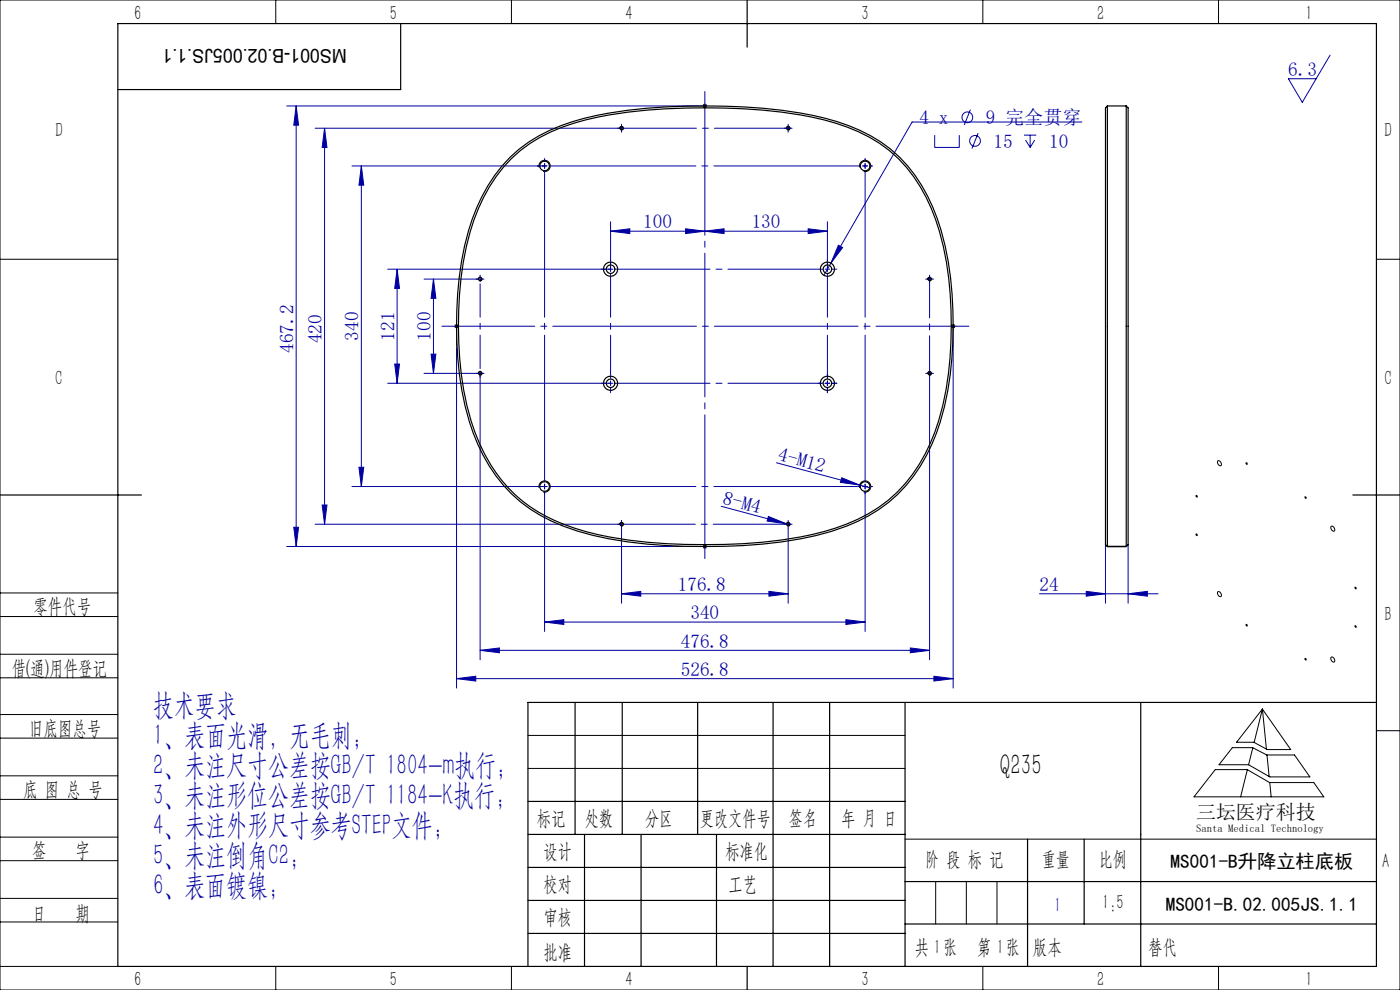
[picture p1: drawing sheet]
<svg xmlns="http://www.w3.org/2000/svg" width="297mm" height="210mm" viewBox="0 0 297 210" stroke-linecap="round" stroke-linejoin="round" font-family="sans-serif">
<g fill="none" stroke="#0000a0" stroke-width=".21">
<path d="M282.2 11.7l-5.9 10-3-5h5.9M60.8 22.5h88.7M62.8 22.5v93.4M62.8 22.5l.5 4.1h-1zM66.9 27.2h65.5M68.9 27.2v84M68.9 27.2l.5 4.1h-1.1zM74.7 35.2h41.3M76.7 35.2v68M76.7 35.2l.5 4.1h-1.1zM115.5 34.7v1M131.9 26.7v1"/>
<path d="M166.7 27.2h1M167.2 26.7v1M183 35.2h1M183.5 34.7v1M198.3 28.7v2.6h5.2v-2.6M205.9 23.3l-1.3 3.2M207.5 28.3l-1.3 3.2M217.2 28.7h2.6M217.6 29.7l.9 1.6M218.5 28.7v2.6M219.5 29.7l-1 1.6M229.5 25.9h-36l-17.2 29.9"/>
<path d="M82.2 57.1h47.8M84.2 57.1v24.2M84.2 57.1l.6 4.1h-1.1zM90 59.2h11.9M92 59.2l.5 4.1h-1zM92 59.2v20M129.5 49l4.1-.5v1zM129.5 49h46M129.5 47v10.6M145.4 48.5l4.1 .5-4.1 .5zM149.5 49l4.1-.5v1zM171.4 48.5l4.1 .5-4.1 .5z"/>
<path d="M175.5 47v10.1M176.3 55.8l-1.5 2.6M177.9 52l.9 .5-2.5 3.3zM196.7 59.2h1M197.2 58.7v1M83.7 77.2h1.1l-.6 4.1zM91.5 75.1h1l-.5 4.1zM96.9 69.2v76.8M101.9 78.7v61.3M102.4 79.2h-12.4M196.7 79.2h1M197.2 78.7v1"/>
<path d="M202.2 69.2v76.8M76.1 99.1h1.1l-.5 4.1zM82.2 81.3h47.3M164.7 98.2l20 5.3M175 81.3h1M175.5 80.8v1M197.2 80v60M60.8 115.9h88.7M62.3 111.8h1l-.5 4.1zM66.9 111.2h65.5M68.3 107.1h1.1l-.5 4.1zM74.7 103.2h41.3"/>
<path d="M115.5 102.7v1M115.5 104.7v29.3M131.9 110.7v1M131.9 112v16M153 107.4l14.6 3.9M163 109.6l3.8 1.5-4.1-.6zM166.7 111.2h1M167.2 112v16M167.2 110.7v1M178.6 101.3l3.8 1.6-4.1-.6zM183 103.2h1M183.5 102.7v1"/>
<path d="M183.5 104.7v29.3M234.5 115.5v12.5M239.3 115.5v12.5M101.9 138l4-.6v1.1zM101.9 138h95.3M115.5 132l4.1-.6v1.1zM115.5 132h68M131.9 126l4-.6v1.1zM131.9 126h35.3M163.1 125.4l4.1 .6-4.1 .5zM179.4 131.4l4.1 .6-4.1 .5zM193.1 137.4l4.1 .6-4.1 .5z"/>
<path d="M220.5 126h25.2M230.4 125.4l4.1 .6-4.1 .5zM239.3 126l4.1-.6v1.1zM96.9 144l4-.6v1.1zM96.9 144h105.3M198.1 143.4l4.1 .6-4.1 .5z"/>
<circle cx="205.2" cy="24.9" r="1.14"/>
<circle cx="206.8" cy="29.9" r="1.14"/>
</g>
<g fill="none" stroke="#000" stroke-width=".21">
<path d="M0 0h297v210h-297zM58.5 0v5M108.5 0v5M208.5 0v5M258.5 0v5M114.4 35.5a1.2 1.2 0 0 1 1-1.5 1.2 1.2 0 0 1 1.3 1.3 1.2 1.2 0 0 1-1.5 1.1M131.5 27.3a.4 .4 0 0 1 .3-.5 .4 .4 0 0 1 .5 .4 .4 .4 0 0 1-.6 .4M149 22.5h1M149.2 22.1l.7 .7M149.5 22v1M149.9 22.1l-.7 .7M166.8 27.3a.4 .4 0 0 1 .4-.5 .4 .4 0 0 1 .4 .4 .4 .4 0 0 1-.5 .4"/>
<path d="M182.4 35.5a1.2 1.2 0 0 1 1-1.5 1.2 1.2 0 0 1 1.3 1.3 1.2 1.2 0 0 1-1.5 1.1M0 55h25M101.5 59.3a.4 .4 0 0 1 .3-.5 .4 .4 0 0 1 .5 .4 .4 .4 0 0 1-.5 .4M196.8 59.3a.4 .4 0 0 1 .4-.5 .4 .4 0 0 1 .4 .4 .4 .4 0 0 1-.5 .4M292 55h5M96.4 69.2h1M96.5 68.8l.7 .8M96.9 68.7v1M97.2 68.8l-.7 .8M101.5 79.3a.4 .4 0 0 1 .3-.5 .4 .4 0 0 1 .5 .4 .4 .4 0 0 1-.5 .4M196.8 79.3a.4 .4 0 0 1 .4-.5 .4 .4 0 0 1 .4 .4 .4 .4 0 0 1-.5 .4M201.7 69.2h1"/>
<path d="M201.9 68.8l.7 .8M202.2 68.7v1M202.6 68.8l-.7 .8M258.4 97.8a.59 .59 0 0 1 .6 .3 .59 .59 0 0 1-.2 .7l-.4-.4zM114.4 103.5a1.2 1.2 0 0 1 1-1.5 1.2 1.2 0 0 1 1.3 1.3 1.2 1.2 0 0 1-1.5 1.1M131.5 111.3a.4 .4 0 0 1 .3-.5 .4 .4 0 0 1 .5 .4 .4 .4 0 0 1-.6 .4M149 115.9h1M149.2 115.6l.7 .7M149.5 115.4v1M149.9 115.6l-.7 .7M166.8 111.3a.4 .4 0 0 1 .4-.5 .4 .4 0 0 1 .4 .4 .4 .4 0 0 1-.5 .4M182.4 103.5a1.2 1.2 0 0 1 1-1.5 1.2 1.2 0 0 1 1.3 1.3 1.2 1.2 0 0 1-1.5 1.1"/>
<path d="M282.4 111.7a.59 .59 0 0 1 .7 .3 .59 .59 0 0 1-.2 .7l-.5-.5zM0 138.8h25M0 125.8h25M0 130.8h25M258.4 125.5a.59 .59 0 0 1 .6 .4 .59 .59 0 0 1-.2 .7l-.4-.5zM282.4 139.4a.59 .59 0 0 1 .7 .3 .59 .59 0 0 1-.2 .7l-.5-.4zM0 143.8h25M0 156.6h25M0 151.6h25M112 156h80M261.4 158.6h4.3l3 1.5h5.9l3.3 4.7h-8.5l-4.5-2.6h-6.3zM265.8 158.6l-.9 3.6"/>
<path d="M267.8 150.4l6 8.6h-5l-2.8-1.5h-3.7zM267.8 150.4l-1.7 7.1M267.8 150.4l.9 8.5M292 155h5M0 169.6h25M0 164.6h25M0 177.6h25M112 163h80M192 178h100M257.8 163.2h6.8l4.7 2.8h9.4l2.1 3h-27.5zM264.6 163.3l-1.4 5.7M268.8 160.1l.4 4.6"/>
<path d="M269.4 166l.3 3M0 182.6h25M0 190.6h25M0 195.6h25M198.5 187v9M205 187v9M211.5 187v9M0 205h25M58.5 205v5M108.5 205v5M208.5 205v5M258.5 205v5"/>
<circle cx="264.4" cy="98.3" r=".18"/>
<circle cx="253.8" cy="113.4" r=".18"/>
<circle cx="253.8" cy="105.3" r=".18"/>
<circle cx="276.9" cy="105.5" r=".18"/>
<circle cx="264.4" cy="132.6" r=".17"/>
<circle cx="276.9" cy="139.8" r=".17"/>
<circle cx="287.5" cy="132.9" r=".17"/>
<circle cx="287.5" cy="124.7" r=".17"/>
</g>
<g fill="none" stroke="#000" stroke-width=".25">
<path d="M25 5h267v200h-267zM85 5v14h-60M158.5 0v10M0 105h30M287 105h10M122 149v28M132 149v28M148 149v28M164 149v56M176 149v56M192 149v56M242 149v56"/>
<path d="M292 149h-180v56M112 170h80M112 177h80M124 177v28M136 177v28M152 177v28M218 178v27M230 178v18M112 184h80M112 191h80M112 198h80M192 187h100"/>
<path d="M192 196h100M158.5 205v5"/>
</g>
<path d="M93.7 69.2h111.9" fill="none" stroke="#0000a0" stroke-width=".21" stroke-dasharray="30.5 1.3 1.3 1.3" stroke-dashoffset="10.8"/>
<path d="M149.5 19.2v99.5" fill="none" stroke="#0000a0" stroke-width=".21" stroke-dasharray="30.5 1.3 1.3 1.3" stroke-dashoffset="-.2"/>
<g fill="none" stroke="#0000a0" stroke-width=".21" stroke-dasharray="30.5 1.3 1.3 1.3">
<path d="M114.5 35.2h-.5M115.5 34.2v-.5M115.5 36.2v.5M115.5 35.2v-.5M115.5 35.2h-.5M115.5 35.2v.5M115.5 35.2h.5M116.5 35.2h.5M131.4 27.2h-.4M131.9 26.7v-.3M131.9 27.7v.3M166.7 27.2h-.3"/>
<path d="M167.2 26.7v-.3M167.2 27.7v.3M167.7 27.2h.3M182.5 35.2h-.5M183.5 34.2v-.5M183.5 36.2v.5M183.5 35.2v-.5M183.5 35.2h-.5M183.5 35.2v.5M183.5 35.2h.5M184.5 35.2h.5M101.4 59.2h-.4"/>
<path d="M101.9 59.2h-.5M101.9 59.2v.5M101.9 59.2h.5M101.9 59.2v-.5M101.9 58.7v-.3M102.4 59.2h.3M128.5 57.1h-1M129.5 56.1v-1M175.5 57.1v-.5M175.5 57.1h-.5M175.5 57.1v.5M175.5 57.1h.5"/>
<path d="M175.5 56.1v-1M176.5 57.1h1M196.7 59.2h-.3M197.2 58.7v-.3M197.2 59.7v.3M197.7 59.2h.3M101.4 79.2h-.4M101.9 79.7v.3M102.4 79.2h.3M196.7 79.2h-.3M197.2 79.7v.3M197.7 79.2h.3"/>
<path d="M128.5 81.3h-1M129.5 81.3v-.5M129.5 81.3h-.5M129.5 81.3v.5M129.5 81.3h.5M129.5 82.3v1M174.5 81.3h-1M175.5 80.3v-1M175.5 82.3v1M175.5 81.3v-.5M175.5 81.3h-.5M175.5 81.3v.5"/>
<path d="M175.5 81.3h.5M176.5 81.3h1M114.5 103.2h-.5M115.5 102.2v-.5M115.5 104.2v.5M116.5 103.2h.5M131.4 111.2h-.4M131.9 110.7v-.3M131.9 111.7v.3M166.7 111.2h-.3M167.2 110.7v-.3M167.2 111.7v.3"/>
<path d="M167.7 111.2h.3M182.5 103.2h-.5M183.5 102.2v-.5M183.5 104.2v.5M183.5 103.2v-.5M183.5 103.2h-.5M183.5 103.2v.5M183.5 103.2h.5M184.5 103.2h.5"/>
</g>
<path d="M129.5 80.3v-22.2M175.5 80.3v-22.2" fill="none" stroke="#0000a0" stroke-width=".21" stroke-dasharray="30.5 1.3 1.3 1.3" stroke-dashoffset="21.3"/>
<path d="M130.5 57.1h44M130.5 81.3h44" fill="none" stroke="#0000a0" stroke-width=".21" stroke-dasharray="30.5 1.3 1.3 1.3" stroke-dashoffset="10.4"/>
<path d="M132.4 111.2h34.1" fill="none" stroke="#0000a0" stroke-width=".21" stroke-dasharray="30.5 1.3 1.3 1.3" stroke-dashoffset="15.3"/>
<path d="M197.2 78.7v-18.8" fill="none" stroke="#0000a0" stroke-width=".21" stroke-dasharray="30.5 1.3 1.3 1.3" stroke-dashoffset="23"/>
<path d="M132.4 27.2h34.5" fill="none" stroke="#0000a0" stroke-width=".21" stroke-dasharray="30.5 1.3 1.3 1.3" stroke-dashoffset="15.1"/>
<path d="M101.9 78.2v-18" fill="none" stroke="#0000a0" stroke-width=".21" stroke-dasharray="30.5 1.3 1.3 1.3" stroke-dashoffset="23.4"/>
<path d="M116.5 35.2h66M115.5 102.2v-66M116.5 103.2h66M183.5 102.2v-66" fill="none" stroke="#0000a0" stroke-width=".21" stroke-dasharray="30.5 1.3 1.3 1.3" stroke-dashoffset="-.6"/>
<g fill="#0000a0">
<path d="M163 109.6l3.8 1.5-4.1-.6z"/>
<path d="M178.6 101.3l3.8 1.6-4.1-.6z"/>
<path d="M171.4 48.5l4.1 .5-4.1 .5zM149.5 49l4.1-.5v1z"/>
<path d="M129.5 49l4.1-.5v1zM145.4 48.5l4.1 .5-4.1 .5z"/>
<path d="M62.8 22.5l.5 4.1h-1zM62.3 111.8h1l-.5 4.1z"/>
<path d="M96.9 144l4-.6v1.1zM198.1 143.4l4.1 .6-4.1 .5z"/>
<path d="M131.9 126l4-.6v1.1zM163.1 125.4l4.1 .6-4.1 .5zM115.5 132l4.1-.6v1.1zM179.4 131.4l4.1 .6-4.1 .5zM101.9 138l4-.6v1.1zM193.1 137.4l4.1 .6-4.1 .5zM177.9 52l-1.6 3.8 2.5-3.3z"/>
<path d="M91.5 75.1h1l-.5 4.1zM92 59.2l.5 4.1h-1z"/>
<path d="M68.9 27.2l.5 4.1h-1.1zM68.3 107.1h1.1l-.5 4.1z"/>
<path d="M84.2 57.1l.6 4.1h-1.1zM83.7 77.2h1.1l-.6 4.1zM76.7 35.2l.5 4.1h-1.1zM76.1 99.1h1.1l-.5 4.1z"/>
<path d="M230.4 125.4l4.1 .6-4.1 .5zM239.3 126l4.1-.6v1.1z"/>
</g>
<g fill="none" stroke="#000" stroke-width=".25">
<path d="M108.2 33.4a35.8 35.8 0 0 1 18.3-8.9 132.3 132.3 0 0 1 46 0 36.1 36.1 0 0 1 18.3 8.8 37.6 37.6 0 0 1 9.7 18.9 82.9 82.9 0 0 1-.1 34 36.7 36.7 0 0 1-11.9 20.4 40.2 40.2 0 0 1-18.7 7.7 127.7 127.7 0 0 1-40.6 0 41.7 41.7 0 0 1-18.8-7.8 36 36 0 0 1-11.7-20.4 81.2 81.2 0 0 1 .7-37.2 36.5 36.5 0 0 1 8.8-15.5zM108.5 33.6a35.6 35.6 0 0 1 18.2-8.7 132.1 132.1 0 0 1 45.6 0 35.9 35.9 0 0 1 18.2 8.7 37.2 37.2 0 0 1 9.6 18.7 82.6 82.6 0 0 1-.1 33.7 36.5 36.5 0 0 1-11.6 20.1 41.1 41.1 0 0 1-18.6 7.8 127.3 127.3 0 0 1-40.4 0 41.6 41.6 0 0 1-18.6-7.7 35.6 35.6 0 0 1-11.7-20.1 80.8 80.8 0 0 1 .7-37.1 36.2 36.2 0 0 1 8.7-15.4zM234.9 22.5l-.4 .4v92.6l.4 .4M234.9 22.5v93.4M234.9 22.5h4M238.9 22.5l.4 .4v92.6l-.4 .4M238.9 22.5v93.4M234.9 115.9h4"/>
<circle cx="115.5" cy="35.2" r="1.02"/>
<circle cx="131.9" cy="27.2" r=".33"/>
<circle cx="167.2" cy="27.2" r=".33"/>
<circle cx="183.5" cy="35.2" r="1.02"/>
<circle cx="101.9" cy="59.2" r=".33"/>
<circle cx="129.5" cy="57.1" r="1.5"/>
<circle cx="129.5" cy="57.1" r=".9"/>
<circle cx="175.5" cy="57.1" r=".9"/>
<circle cx="175.5" cy="57.1" r="1.5"/>
<circle cx="197.2" cy="59.2" r=".33"/>
<circle cx="101.9" cy="79.2" r=".33"/>
<circle cx="197.2" cy="79.2" r=".33"/>
<circle cx="129.5" cy="81.3" r="1.5"/>
<circle cx="129.5" cy="81.3" r=".9"/>
<circle cx="175.5" cy="81.3" r=".9"/>
<circle cx="175.5" cy="81.3" r="1.5"/>
<circle cx="115.5" cy="103.2" r="1.02"/>
<circle cx="131.9" cy="111.2" r=".33"/>
<circle cx="167.2" cy="111.2" r=".33"/>
<circle cx="183.5" cy="103.2" r="1.02"/>
</g>
<g font-size="6.3" fill="#0000a0">
<text x="32.5" y="151.7">技术要求</text>
<text x="32.5" y="158.1">1、表面光滑，无毛刺；</text>
<text x="32.5" y="164.4">2、未注尺寸公差按GB/T 1804-m执行；</text>
<text x="32.5" y="170.8">3、未注形位公差按GB/T 1184-K执行；</text>
<text x="32.5" y="177.1">4、未注外形尺寸参考STEP文件；</text>
<text x="32.5" y="183.5">5、未注倒角C2；</text>
<text x="32.5" y="189.8">6、表面镀镍；</text>
</g>
<text font-size="6.3" x="212.1" y="164.4">Q235</text>
<g font-size="4.4">
<text x="28.5" y="4.1">6</text>
<text x="82.7" y="4.1">5</text>
<text x="132.7" y="4.1">4</text>
<text x="182.7" y="4.1">3</text>
<text x="232.7" y="4.1">2</text>
<text x="277" y="4.1">1</text>
<text x="11.7" y="29.1">D</text>
<text x="293.7" y="29.1">D</text>
<text x="11.7" y="81.6">C</text>
<text x="293.7" y="81.6">C</text>
<text x="7.1" y="130.1">零件代号</text>
<text x="293.7" y="131.6">B</text>
<text x="2.5" y="143.2">借(通)用件登记</text>
<text x="6.2" y="155.8">旧底图总号</text>
<text x="4.9" y="168.9">底 图 总 号</text>
<text x="113.9" y="174.9">标记</text>
<text x="124.1" y="174.9">处数</text>
<text x="136.9" y="174.9">分区</text>
<text x="148.5" y="174.9">更改文件号</text>
<text x="167.4" y="174.9">签名</text>
<text x="178.5" y="174.9">年 月 日</text>
<text x="6.8" y="181.9">签</text>
<text x="16" y="181.9">字</text>
<text x="115.3" y="181.9">设计</text>
<text x="153.9" y="181.9">标准化</text>
<text x="196.3" y="183.7">阶 段 标 记</text>
<text x="221" y="183.7">重量</text>
<text x="233.1" y="183.7">比例</text>
<text x="293.2" y="184.1">A</text>
<text x="115.3" y="189">校对</text>
<text x="154.6" y="189">工艺</text>
<text x="6.8" y="195.2">日</text>
<text x="16" y="195.2">期</text>
<text x="115.4" y="196">审核</text>
<text x="233.8" y="192.7">1:5</text>
<text x="115.3" y="203.4">批准</text>
<text x="194" y="202.4">共 张</text>
<text x="198.1" y="202.4">1</text>
<text x="207.3" y="202.4">第 张</text>
<text x="211.5" y="202.4">1</text>
<text x="219.1" y="202.4">版本</text>
<text x="243.6" y="202.4">替代</text>
<text x="28.5" y="209.1">6</text>
<text x="82.7" y="209.1">5</text>
<text x="132.7" y="209.1">4</text>
<text x="182.7" y="209.1">3</text>
<text x="232.7" y="209.1">2</text>
<text x="277" y="209.1">1</text>
</g>
<text font-size="4.4" fill="#0000a0" x="223.7" y="193.5">1</text>
<text font-size="4.2" x="253.7" y="173.7">三坛医疗科技</text>
<g font-size="4.1">
<text x="73.5" y="10.4" transform="rotate(-180 73.5 10.4)">MS001-B.02.005JS.1.1</text>
<text x="248.3" y="184">MS001-B升降立柱底板</text>
<text x="247.3" y="193.1">MS001-B.02.005JS.1.1</text>
</g>
<g font-size="4.1" fill="#0000a0">
<text x="273.3" y="16.1">6.3</text>
<text x="195.1" y="26.3">4 x</text>
<text x="209.1" y="26.3">9 完全贯穿</text>
<text x="210.8" y="31.3">15</text>
<text x="222.6" y="31.3">10</text>
<text x="136.5" y="48.5">100</text>
<text x="159.5" y="48.5">130</text>
<text x="62.3" y="74.9" transform="rotate(-90 62.3 74.9)">467.2</text>
<text x="68.3" y="72.8" transform="rotate(-90 68.3 72.8)">420</text>
<text x="76.1" y="72.3" transform="rotate(-90 76.1 72.3)">340</text>
<text x="83.7" y="72.3" transform="rotate(-90 83.7 72.3)">121</text>
<text x="91.4" y="72.3" transform="rotate(-90 91.4 72.3)">100</text>
<text x="164.9" y="97.6" transform="rotate(15 164.9 97.6)">4-M12</text>
<text x="153.2" y="106.9" transform="rotate(15 153.2 106.9)">8-M4</text>
<text x="143.8" y="125.4">176.8</text>
<text x="220.5" y="125.4">24</text>
<text x="146.5" y="131.4">340</text>
<text x="144.4" y="137.4">476.8</text>
<text x="144.4" y="143.4">526.8</text>
</g>
<text font-size="2.3" x="253.7" y="176.6">Santa Medical Technology</text>
</svg>
